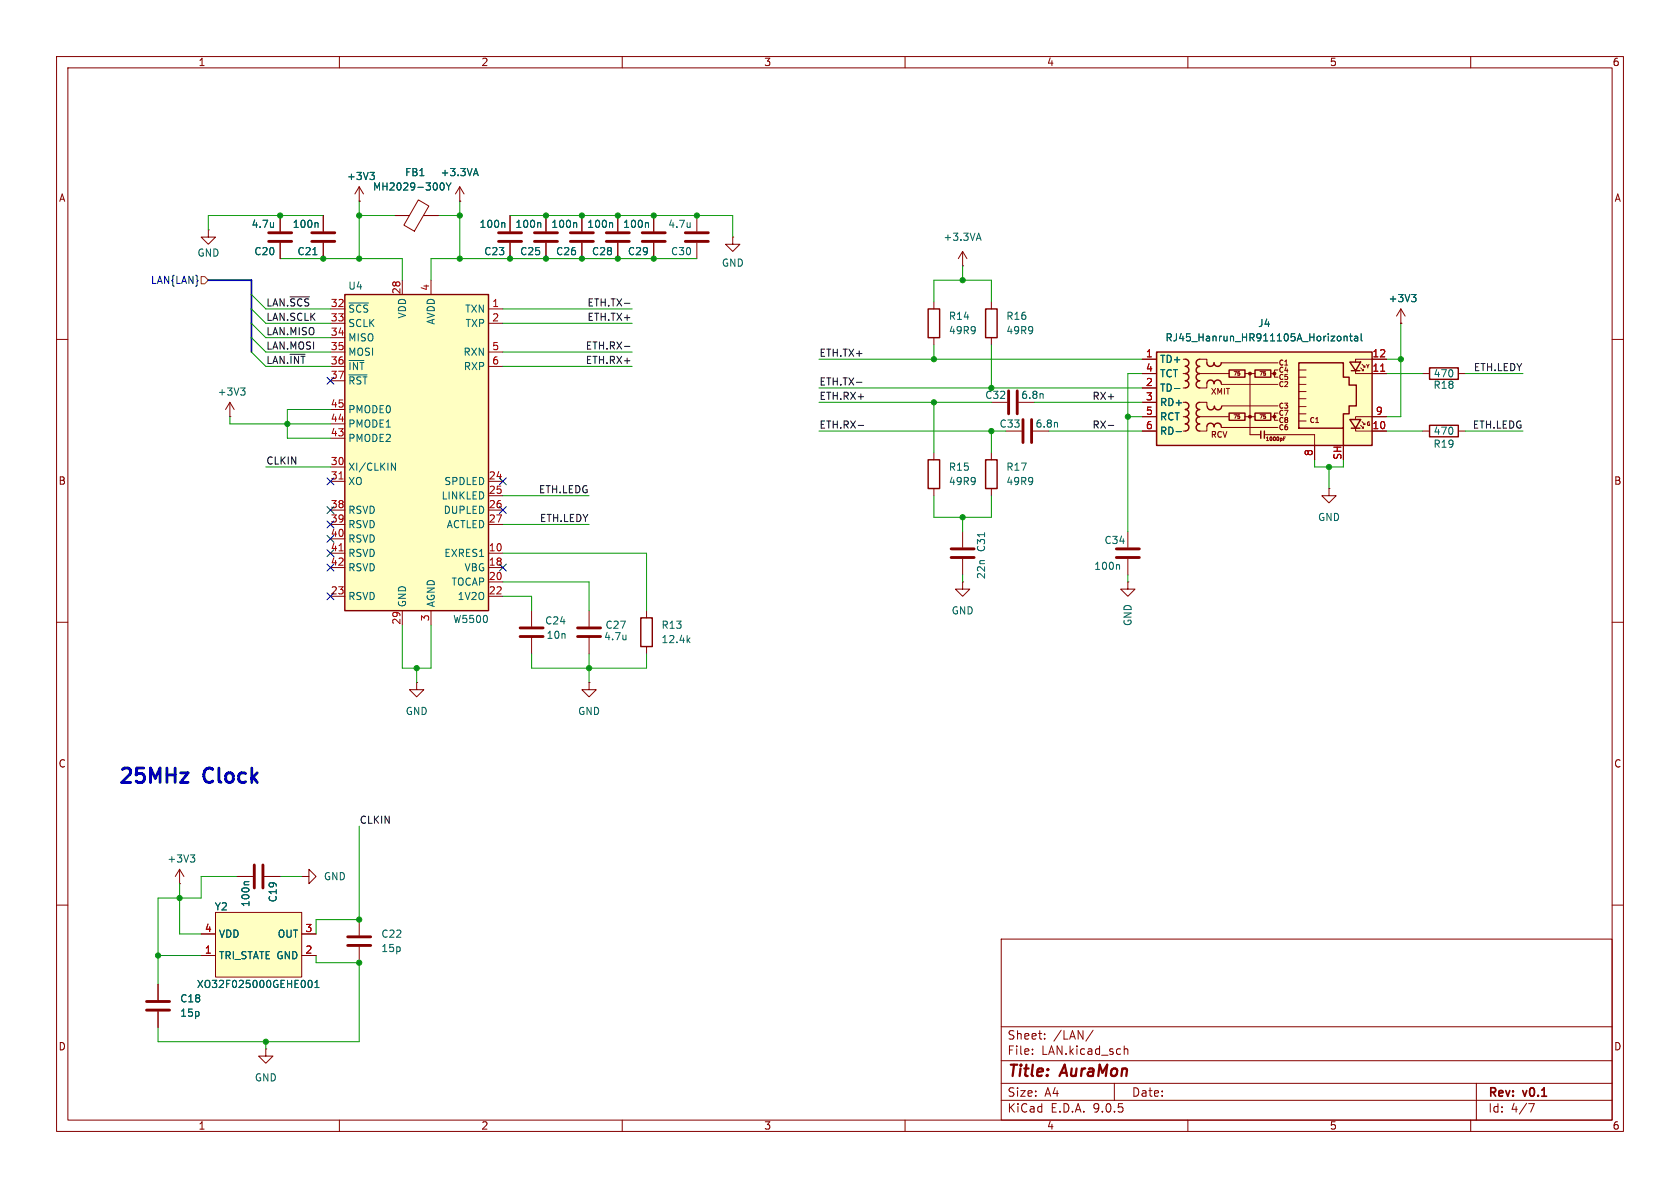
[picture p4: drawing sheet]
<svg xmlns="http://www.w3.org/2000/svg" width="297mm" height="210mm" viewBox="0 0 297 210" stroke-linecap="round" stroke-linejoin="round" font-family="sans-serif">
<g fill="none" stroke="#840000" stroke-width=".18">
<path d="M10 10h277v190h-277zM12 12h273v186h-273zM60 10v2M110 10v2M160 10v2M210 10v2M260 10v2M165.1 53.3v1.3M165.1 59.7v1.3M10 60h2M285 60h2M10 110h2"/>
<path d="M285 110h2M104.1 120.7v1.2h1.3l-1.3 1.3-1.2-1.3h1.2M104.1 120.7h.1M10 160h2M177 166h108v32h-108zM285 160h2M60 198v2M110 198v2M160 198v2M177 194.5h108M177 191.5h108M177 187.5h108"/>
<path d="M177 181.5h108M182.5 186.3v.1M182.5 185.5v.1M184.7 183.6v.1M184.7 182.8v.1M193.2 182.1l-1.2 2M197 191.5v3M198.7 184.9v1.5M198.7 185.5l.3-.1 .3 .1 .1 .9M210 198v2M260 198v2M261 191.5v6.5"/>
<path d="M270.2 195.1h1l-.6 1.5"/>
</g>
<path d="M164.1 54.6h2v5.1h-2z" fill="none" stroke="#840000" stroke-width=".25"/>
<path d="M61 52.1h25.4v55.9h-25.4z" fill="#ffffc2"/>
<path d="M61 52.1h25.4v55.9h-25.4zM164.1 81.3h2v5.1h-2z" fill="none" stroke="#840000" stroke-width=".25"/>
<g fill="none" stroke="#840000" stroke-width=".18">
<path d="M49.5 38.1v2.8M49.5 42.9v2.8M58.4 54.6h2.6M58.4 57.2h2.6M58.4 59.7h2.6M71.1 49.5v2.6M76.2 49.5v2.6M86.4 54.6h2.5M86.4 57.2h2.5M40.6 73.7h.1M40.6 71.1l-.7 1.3M40.6 71.1l.8 1.3"/>
<path d="M40.6 71.1v2.6M58.4 62.2h2.6M58.4 64.8h2.6M58.4 67.3h2.6M58.4 72.4h2.6M58.4 74.9h2.6M58.4 77.5h2.6M86.4 62.2h2.5M86.4 64.8h2.5M58.4 82.6h2.6M58.4 85.1h2.6M58.4 90.2h2.6"/>
<path d="M58.4 92.7h2.6M58.4 95.3h2.6M58.4 97.8h2.6M86.4 85.1h2.5M86.4 90.2h2.5M86.4 92.7h2.5M86.4 97.8h2.5M86.4 87.6h2.5M165.1 80v1.3M165.1 86.4v1.2M199.4 94v2.8M199.4 98.8v2.8"/>
<path d="M58.4 100.3h2.6M58.4 105.4h2.6M71.1 108v2.5M76.2 108v2.5M86.4 100.3h2.5M86.4 105.4h2.5M86.4 102.9h2.5M199.4 102.9v1.2h1.3l-1.3 1.3-1.3-1.3h1.3M199.4 102.9h.1M41.9 154.9h2.8M46.7 154.9h2.8M53.3 154.9h1.3v-1.2l1.3 1.2-1.3 1.3v-1.3"/>
<path d="M53.3 154.9h.1M63.5 162.6v2.8M63.5 167.4v2.8M47 185.4v1.3h1.3l-1.3 1.3-1.3-1.3h1.3M47 185.4h.1"/>
</g>
<path d="M48.4 39.4v.8M48.4 40.1h-.1M61.7 53.6h3.4M42.5 68.6h.8l-.4 .5M43.1 69.1l.2 .2v.3l-.2 .2M61.7 66.3h3.2M69.2 81.9l.7 1.2v-1.2M197.7 99.8l.2 .2v.7M44 155.9h-.7l-.1 .1" fill="none" stroke="#006464" stroke-width=".18"/>
<path d="M59.9 84.7h.8M59.9 97.4h.8" fill="none" stroke="#a90000" stroke-width=".18"/>
<path d="M47.5 42.7h4.1M47.5 41.1h4.1M197.4 97h4M197.4 98.6h4M45 152.9v4.1M46.5 152.9v4.1M61.5 165.6h4M61.5 167.1h4" fill="none" stroke="#840000" stroke-width=".51"/>
<path d="M38.1 161.3h15.2v11.4h-15.2z" fill="#ffffc2"/>
<g fill="none" stroke="#840000" stroke-width=".18">
<path d="M57.1 38.1v2.8M63.5 35.6h.1M63.5 33l-.8 1.3M63.5 33l.8 1.3M63.5 33v2.6M69.8 38.1h2.6M74 35.3l1.8 1.1-2.5 4.5-1.9-1.1zM74.9 38.1h2.6M81.3 35.6h.1M81.3 33l-.8 1.3M81.3 33l.7 1.3M81.3 33v2.6"/>
<path d="M90.2 38.1v2.8M96.5 38.1v2.8M102.9 38.1v2.8M109.2 38.1v2.8M115.6 38.1v2.8M123.2 38.1v2.8M57.1 42.9v2.8M90.2 42.9v2.8M96.5 42.9v2.8M102.9 42.9v2.8M109.2 42.9v2.8M115.6 42.9v2.8"/>
<path d="M123.2 42.9v2.8M129.5 41.9v1.3h1.3l-1.3 1.3-1.2-1.3h1.2M129.5 41.9h.1M170.2 47h.1M170.2 44.5l-.8 1.2M170.2 44.5l.7 1.2M170.2 44.5v2.5M175.3 53.3v1.3M175.3 59.7v1.3M247.6 57.2h.1M247.6 54.6l-.7 1.3M247.6 54.6l.8 1.3"/>
<path d="M247.6 54.6v2.6M175.3 71.1h2.8M177.8 76.2h2.8M251.5 76.2h1.2M251.5 66h1.2M257.8 76.2h1.3M257.8 66h1.3M170.2 94v2.8M170.2 98.8v2.8M175.3 80v1.3M175.3 86.4v1.2M234.9 86.4v1.2h1.3l-1.3 1.3-1.2-1.3h1.2"/>
<path d="M234.9 86.4h.1M94 108v2.7M94 112.8v2.8M104.1 108v2.7M104.1 112.8v2.8M114.3 108v1.2M114.3 114.3v1.3M170.2 102.9v1.2h1.2l-1.2 1.3-1.3-1.3h1.3M170.2 102.9h.1M73.7 120.7v1.2h1.2l-1.2 1.3-1.3-1.3h1.3M73.7 120.7h.1M31.7 156.2h.1"/>
<path d="M31.7 153.7l-.7 1.2M31.7 153.7l.8 1.2M31.7 153.7v2.5M27.9 174v2.8M27.9 178.8v2.8M35.6 165.1h2.5M35.6 168.9h2.5M38.1 161.3h15.2v11.4h-15.2zM53.3 165.1h2.6M53.3 168.9h2.6"/>
</g>
<g fill="none" stroke="#006464" stroke-width=".18">
<path d="M56 39.4l.2 .1v.7M65.4 30.5h.8l-.4 .5M65.9 31l.3 .2v.3l-.3 .2M77.8 32.8l.1-.3 .2-.2a.68 .68 0 0 1 .4 .7 .68 .68 0 0 1-.4 .6l-.2-.1-.1-.4M78.9 32.3l.4 .7M79.3 33v.6M79.7 32.3l-.4 .7M83.8 30.7h.6M84.1 29.8l.4 1.3M89.1 39.4l.1 .1v.7M95.4 39.4l.2 .1v.7M101.8 39.4l.1 .1v.7"/>
<path d="M108.1 39.4l.2 .1v.7M114.5 39.4l.1 .1v.7M122 39.4v.8M55.3 45h.7M122 40.1h.1M172.7 42.1h.6M173 41.2l.4 1.3M249.5 52.1h.8l-.4 .4M250.1 52.5l.2 .3v.3l-.2 .2M184.3 69.6l.1 .8M186.9 74.7v.8M174.1 94.2v.7"/>
<path d="M110.7 112.3v.8M110.7 113h-.1M121.6 113.1l.4 .5M122 112.8l-.5 .4M33.6 151.1h.8l-.4 .5M34.2 151.6l.2 .3v.3l-.2 .2M54.6 173.4l.2-.1a.68 .68 0 0 1 .4 .6 .68 .68 0 0 1-.4 .7l-.2-.2-.1-.3zM55.7 174.6h.7M55.7 173.7l.3-.4v1.3"/>
</g>
<path d="M174.2 54.6h2.1v5.1h-2.1zM252.7 75.2h5.1v2h-5.1zM252.7 65h5.1v2.1h-5.1zM174.2 81.3h2.1v5.1h-2.1zM113.3 109.2h2v5.1h-2z" fill="none" stroke="#840000" stroke-width=".25"/>
<g fill="none" stroke="#840000" stroke-width=".51">
<path d="M55.1 42.7h4.1M55.1 41.1h4.1M88.1 42.7h4.1M88.1 41.1h4.1M94.5 42.7h4.1M94.5 41.1h4.1M100.8 42.7h4.1M100.8 41.1h4.1M107.2 42.7h4.1M107.2 41.1h4.1M113.5 42.7h4.1M113.5 41.1h4.1"/>
<path d="M121.2 42.7h4M121.2 41.1h4M178.3 69.1v4.1M179.8 69.1v4.1M180.8 74.2v4M182.4 74.2v4M168.1 97h4.1M168.1 98.6h4.1M91.9 111h4.1M91.9 112.5h4.1M102.1 111h4.1M102.1 112.5h4.1"/>
<path d="M25.9 178.6h4.1M25.9 177h4.1"/>
</g>
<path d="M204.5 62.2h38.1v16.5h-38.1z" fill="#ffffc2"/>
<g fill="#840000" stroke="#840000" stroke-width=".18">
<circle cx="221" cy="66" r=".25"/>
<circle cx="221" cy="73.7" r=".25"/>
<circle cx="225.3" cy="66" r=".25"/>
<circle cx="225.3" cy="73.7" r=".25"/>
</g>
<g fill="none" stroke="#840000" stroke-width=".18">
<path d="M49.5 38.1v2.8M57.1 38.1v2.8M63.5 35.6h.1M69.8 38.1h2.6M74.9 38.1h2.6M81.3 35.6h.1M90.2 38.1v2.8M96.5 38.1v2.8M102.9 38.1v2.8M109.2 38.1v2.8M115.6 38.1v2.8M36.8 40.6v1.3h1.3l-1.3 1.3-1.2-1.3h1.2"/>
<path d="M36.8 40.6h.1M49.5 42.9v2.8M57.1 42.9v2.8M90.2 42.9v2.8M96.5 42.9v2.8M102.9 42.9v2.8M109.2 42.9v2.8M115.6 42.9v2.8M247.6 57.2h.1M201.9 66h2.6M201.9 73.7h2.6M201.9 63.5h2.6"/>
<path d="M201.9 68.6h2.6M201.9 71.1h2.6M201.9 76.2h2.6M209.2 66h.3M209.2 73.7h.3M209.2 63.5h.3M209.2 68.6h.3M209.2 71.1h.3M209.2 76.2h.3M212.1 63.5h1.3v.6M212.1 71.1h1.3v.7M212.1 66h5.2"/>
<path d="M212.1 73.7h5.1M213.4 67.9v.7h-1.3M213.4 75.6v.6h-1.3M215.9 64.1h10M215.9 67.9h10M215.9 75.6h10M216 71.8h9.9M220.1 66h1.8M220.1 73.7h1.8M221 66v10.8h1.9M223.5 76.8h8.9v4.5M224.8 66h.5"/>
<path d="M224.8 73.7h.5M225.9 65.4h-.6v1.3h.6M225.9 73h-.6v1.3h.6M226.9 77.6h.2M227.2 77.2h-.3v.7M229.6 67.9h1.3M229.6 69.2h1.3M229.6 70.5h1.3M229.6 71.9h1.3M229.6 73.2h1.3M229.6 65.4h1.3M229.6 66.7h1.3"/>
<path d="M229.6 74.4h1.3M239.6 65.5v.5h5.5M239.6 75.7v.5h5.5M240.5 65l.5 .5h-.2M240.5 75.2l.5 .5h-.2M240.8 64.4l.5 .5h-.3M240.8 74.5l.5 .6h-.3M241 65.3v.2M241 75.4v.3M245.1 63.5h-5.5v.5M245.1 73.7h-5.5v.5M41.9 154.9h2.8"/>
<path d="M46.7 154.9h2.8M27.9 174v2.8M27.9 178.8v2.8M35.6 165.1h2.5M35.6 168.9h2.5M53.3 165.1h2.6M53.3 168.9h2.6"/>
</g>
<g fill="none" stroke="#840000" stroke-width=".25">
<path d="M204.5 62.2h38.1v16.5h-38.1zM209.5 71.1a.63 .63 0 0 1 .7 .7 .63 .63 0 0 1-.7 .6 .64 .64 0 0 1 .7 .6 .64 .64 0 0 1-.6 .7M209.6 63.5a.63 .63 0 0 1 .6 .6 .63 .63 0 0 1-.6 .7 .64 .64 0 0 1 .6 .6 .64 .64 0 0 1-.6 .6 .64 .64 0 0 1 .6 .7 .64 .64 0 0 1-.6 .6 .64 .64 0 0 1 .6 .6 .64 .64 0 0 1-.6 .7M209.6 73.7a.63 .63 0 0 1 .6 .6 .63 .63 0 0 1-.6 .6 .64 .64 0 0 1 .6 .7 .64 .64 0 0 1-.6 .6M212.1 63.5a.63 .63 0 0 0-.6 .6 .63 .63 0 0 0 .6 .7M212.1 64.8a.63 .63 0 0 0-.6 .6 .63 .63 0 0 0 .6 .6 .64 .64 0 0 0-.6 .7 .64 .64 0 0 0 .6 .6 .64 .64 0 0 0-.6 .6 .64 .64 0 0 0 .6 .7M212.1 71.1a.63 .63 0 0 0-.6 .7 .63 .63 0 0 0 .6 .6 .64 .64 0 0 0-.6 .6 .64 .64 0 0 0 .6 .7 .64 .64 0 0 0-.6 .6 .64 .64 0 0 0 .6 .6M212.1 74.9a.63 .63 0 0 0-.6 .7 .63 .63 0 0 0 .6 .6M215.9 64.1a.64 .64 0 0 1-.6 .7 .64 .64 0 0 1-.7-.7 .64 .64 0 0 1-.6 .7 .64 .64 0 0 1-.6-.7M215.9 67.8a.64 .64 0 0 0-.6-.6 .64 .64 0 0 0-.7 .6 .64 .64 0 0 0-.6-.6 .64 .64 0 0 0-.6 .6M215.9 75.4a.64 .64 0 0 0-.6-.6 .64 .64 0 0 0-.7 .6 .64 .64 0 0 0-.6-.6 .64 .64 0 0 0-.6 .6M216 71.8a.64 .64 0 0 1-.7 .7 .64 .64 0 0 1-.6-.7 .64 .64 0 0 1-.6 .7 .64 .64 0 0 1-.7-.7"/>
<path d="M217.3 65.4h2.8v1.3h-2.8zM217.3 73h2.8v1.3h-2.8zM221.9 65.4h2.8v1.3h-2.8zM221.9 73h2.8v1.3h-2.8zM222.9 76.2v1.3M223.5 76.2v1.3M229.6 64.1h7.9v2.6h1v1.4h1.3v3.7h-1.3v1.4h-1v2.5h-7.9zM237.5 75.7v3M238.6 64h1.9l-.9 1.5zM238.6 74.2h1.9l-.9 1.5zM238.9 65.5h1.5M238.9 75.7h1.5"/>
</g>
<g fill="none" stroke="#006464" stroke-width=".18">
<path d="M48.4 39.4v.8M56 39.4l.2 .1v.7M65.4 30.5h.8l-.4 .5M65.9 31l.3 .2v.3l-.3 .2M77.8 32.8l.1-.3 .2-.2a.68 .68 0 0 1 .4 .7 .68 .68 0 0 1-.4 .6l-.2-.1-.1-.4M78.9 32.3l.4 .7M79.3 33v.6M79.7 32.3l-.4 .7M83.8 30.7h.6M84.1 29.8l.4 1.3M89.1 39.4l.1 .1v.7M95.4 39.4l.2 .1v.7"/>
<path d="M101.8 39.4l.1 .1v.7M108.1 39.4l.2 .1v.7M114.5 39.4l.1 .1v.7M48.4 40.1h-.1M55.3 45h.7M236.8 59.4l.3 .3v.3l-.3 .3M237.6 59.5l.2-.1 .3 .1 .1 .8M237.6 59.4v.9M238.6 59.4h.5M238.8 59v1.1l.3 .2M239.5 59.5h.5v.8M240 59.7l-.4 .1-.2 .2 .2 .3 .4-.1"/>
<path d="M240.6 59v1.1l.2 .2M249.5 52.1h.8l-.4 .4M250.1 52.5l.2 .3v.3l-.2 .2M207.6 68.7h1M207.9 76.3h1M44 155.9h-.7l-.1 .1M54.6 173.4l.2-.1a.68 .68 0 0 1 .4 .6 .68 .68 0 0 1-.4 .7l-.2-.2-.1-.3zM55.7 174.6h.7M55.7 173.7l.3-.4v1.3"/>
</g>
<path d="M244.1 65.6h.7" fill="none" stroke="#a90000" stroke-width=".18"/>
<path d="M35.6 48.9h.6l.6 .6-.6 .7h-.6z" fill="none" stroke="#725600" stroke-width=".18"/>
<path d="M51.3 52.5h3.4M110.4 53.6h1M110.4 61.2h1M151.4 67.6h1M151.7 75.2h1M195.9 75.2h1" fill="none" stroke="#0f0f0f" stroke-width=".18"/>
<path d="M36.8 49.5h7.6v12.7" fill="none" stroke="#000084" stroke-width=".3"/>
<g fill="none" stroke="#009600" stroke-width=".18">
<path d="M57.1 38.1h-20.3v2.5M63.5 38.1h6.3M63.5 35.6v10.1M77.5 38.1h3.8M81.3 35.6v10.1M90.2 38.1h39.3v3.8M44.4 52.1l2.6 2.5h11.4M44.4 59.7l2.6 2.5h11.4M44.4 54.6l2.6 2.6h11.4M44.4 57.2l2.6 2.5h11.4M49.5 45.7h21.6v3.8M88.9 54.6h22.9"/>
<path d="M88.9 57.2h22.9M123.2 45.7h-47v3.8M165.1 53.3v-3.8h10.2v3.8M170.2 47v2.5M247.6 57.2v16.5h-2.5M40.6 73.7v1.2h17.8M44.4 62.2l2.6 2.6h11.4M58.4 72.4h-7.6v5.1h7.6M88.9 64.8h22.9M88.9 62.2h22.9M144.8 71.1h30.5M144.8 76.2h33"/>
<path d="M144.8 63.5h57.1M144.8 68.6h57.1M165.1 61v2.5M165.1 71.1v8.9M175.3 61v7.6M175.3 76.2v3.8M182.9 71.1h19M185.4 76.2h16.5M199.4 73.7h2.5M201.9 66h-2.5v28M245.1 76.2h6.4M245.1 63.5h2.5"/>
<path d="M245.1 66h6.4M259.1 76.2h10.1M259.1 66h10.1M47 82.6h11.4M88.9 97.8h25.4v10.2M88.9 87.6h15.2M88.9 92.7h15.2M165.1 87.6v3.8h10.2v-3.8M170.2 91.4v2.6M232.4 81.3v1.3h5.1v-1.3M234.9 82.6v3.8M71.1 110.5v7.6h5.1v-7.6"/>
<path d="M73.7 118.1v2.6M88.9 102.9h15.2v5.1M88.9 105.4h5.1v2.6M94 115.6v2.5h20.3v-2.5M104.1 115.6v5.1M170.2 101.6v1.3M199.4 101.6v1.3M31.7 156.2v8.9h3.9M41.9 154.9h-6.3v3.9h-7.7v15.2M49.5 154.9h3.8M63.5 146.1v16.5h-7.6v2.5M27.9 168.9h7.7"/>
<path d="M55.9 168.9v1.3h7.6v14h-35.6v-2.6M47 184.2v1.2"/>
</g>
<g fill="none" stroke="#000084" stroke-width=".18">
<path d="M57.8 66.7l1.2 1.2M59 66.7l-1.2 1.2M57.8 92.1l1.2 1.2M57.8 94.6l1.2 1.3M57.8 89.6l1.2 1.2M57.8 84.5l1.2 1.2M57.8 97.2l1.2 1.2M57.8 99.7l1.2 1.2M59 92.1l-1.2 1.2M59 94.6l-1.2 1.3M59 89.6l-1.2 1.2M59 84.5l-1.2 1.2"/>
<path d="M59 97.2l-1.2 1.2M59 99.7l-1.2 1.2M88.3 99.7l1.2 1.2M88.3 84.5l1.2 1.2M88.3 89.6l1.2 1.2M89.5 99.7l-1.2 1.2M89.5 84.5l-1.2 1.2M89.5 89.6l-1.2 1.2M57.8 104.8l1.2 1.2M59 104.8l-1.2 1.2"/>
</g>
<path d="M31.9 136.6h1.4l-1.4 1.7h1.4" fill="none" stroke="#0000c2" stroke-width=".51"/>
<g fill="#009600" stroke="#009600" stroke-width=".18">
<circle cx="63.5" cy="162.6" r=".46"/>
<circle cx="63.5" cy="170.2" r=".46"/>
<circle cx="47" cy="184.2" r=".46"/>
<circle cx="31.7" cy="158.8" r=".46"/>
<circle cx="27.9" cy="168.9" r=".46"/>
<circle cx="90.2" cy="45.7" r=".46"/>
<circle cx="96.5" cy="38.1" r=".46"/>
<circle cx="96.5" cy="45.7" r=".46"/>
<circle cx="115.6" cy="38.1" r=".46"/>
<circle cx="109.2" cy="38.1" r=".46"/>
<circle cx="115.6" cy="45.7" r=".46"/>
<circle cx="102.9" cy="38.1" r=".46"/>
<circle cx="109.2" cy="45.7" r=".46"/>
<circle cx="102.9" cy="45.7" r=".46"/>
<circle cx="123.2" cy="38.1" r=".46"/>
<circle cx="81.3" cy="45.7" r=".46"/>
<circle cx="81.3" cy="38.1" r=".46"/>
<circle cx="175.3" cy="68.6" r=".46"/>
<circle cx="165.1" cy="71.1" r=".46"/>
<circle cx="165.1" cy="63.5" r=".46"/>
<circle cx="170.2" cy="49.5" r=".46"/>
<circle cx="104.1" cy="118.1" r=".46"/>
<circle cx="170.2" cy="91.4" r=".46"/>
<circle cx="57.1" cy="45.7" r=".46"/>
<circle cx="49.5" cy="38.1" r=".46"/>
<circle cx="63.5" cy="45.7" r=".46"/>
<circle cx="63.5" cy="38.1" r=".46"/>
<circle cx="234.9" cy="82.6" r=".46"/>
<circle cx="247.6" cy="63.5" r=".46"/>
<circle cx="175.3" cy="76.2" r=".46"/>
<circle cx="199.4" cy="73.7" r=".46"/>
<circle cx="50.8" cy="74.9" r=".46"/>
<circle cx="73.7" cy="118.1" r=".46"/>
</g>
<g font-size="3.5" fill="#0000c2">
<text x="20.8" y="139.2">25MHz</text>
<text x="36.2" y="139.2">Clock</text>
</g>
<g font-size="2.8" fill="#840000">
<text x="178" y="190.9">Title:</text>
<text x="187.7" y="190.9">AuraMon</text>
</g>
<g font-size="2.1" fill="#840000">
<text x="178" y="184">Sheet:</text>
<text x="186.2" y="184">/LAN/</text>
<text x="178" y="186.7">File:</text>
<text x="184.1" y="186.7">LAN.kicad_sch</text>
<text x="178" y="196.9">KiCad</text>
<text x="178" y="194.1">Size:</text>
<text x="184.7" y="194.1">A4</text>
<text x="185.7" y="196.9">E.D.A.</text>
<text x="193.3" y="196.9">9.0.5</text>
<text x="200" y="194.1">Date:</text>
<text x="263" y="194.3">Rev:</text>
<text x="263" y="196.9">Id:</text>
<text x="267.1" y="196.9">4/7</text>
<text x="269.4" y="194.3">v0.1</text>
</g>
<g font-size="1.8" fill="#840000">
<text x="35" y="11.9">1</text>
<text x="85" y="11.9">2</text>
<text x="135" y="11.9">3</text>
<text x="185" y="11.9">4</text>
<text x="235" y="11.9">5</text>
<text x="285" y="11.9">6</text>
<text x="10.3" y="35.9">A</text>
<text x="285.3" y="35.9">A</text>
<text x="10.3" y="85.9">B</text>
<text x="285.3" y="85.9">B</text>
<text x="10.3" y="135.9">C</text>
<text x="285.3" y="135.9">C</text>
<text x="10.3" y="185.9">D</text>
<text x="285.3" y="185.9">D</text>
<text x="35" y="199.9">1</text>
<text x="85" y="199.9">2</text>
<text x="135" y="199.9">3</text>
<text x="185" y="199.9">4</text>
<text x="235" y="199.9">5</text>
<text x="285" y="199.9">6</text>
</g>
<g font-size="1.8" fill="#006464">
<text x="61.2" y="32">+3V3</text>
<text x="65.8" y="33.9">MH2029-300Y</text>
<text x="71.5" y="31.3">FB1</text>
<text x="77.8" y="31.3">+3.3VA</text>
<text x="44.4" y="40.5">4.7u</text>
<text x="51.7" y="40.5">100n</text>
<text x="84.7" y="40.5">100n</text>
<text x="91" y="40.5">100n</text>
<text x="97.4" y="40.5">100n</text>
<text x="103.7" y="40.5">100n</text>
<text x="110.1" y="40.5">100n</text>
<text x="118" y="40.5">4.7u</text>
<text x="34.8" y="45.6">GND</text>
<text x="44.9" y="45.3">C20</text>
<text x="52.5" y="45.3">C21</text>
<text x="85.5" y="45.3">C23</text>
<text x="91.9" y="45.3">C25</text>
<text x="98.2" y="45.3">C26</text>
<text x="104.6" y="45.3">C28</text>
<text x="110.9" y="45.3">C29</text>
<text x="118.5" y="45.3">C30</text>
<text x="127.5" y="47.3">GND</text>
<text x="166.7" y="42.8">+3.3VA</text>
<text x="61.5" y="51.4">U4</text>
<text x="245.4" y="53.6">+3V3</text>
<text x="61.5" y="55.5">~{SCS}</text>
<text x="61.5" y="58">SCLK</text>
<text x="72" y="56.4" transform="rotate(-90 72 56.4)">VDD</text>
<text x="77.1" y="57.5" transform="rotate(-90 77.1 57.5)">AVDD</text>
<text x="82.1" y="55.5">TXN</text>
<text x="82.2" y="58">TXP</text>
<text x="167.6" y="59.3">49R9</text>
<text x="167.6" y="56.7">R14</text>
<text x="177.8" y="59.3">49R9</text>
<text x="177.8" y="56.7">R16</text>
<text x="222.3" y="58">J4</text>
<text x="61.5" y="60.6">MISO</text>
<text x="61.5" y="63.1">MOSI</text>
<text x="61.5" y="65.6">~{INT}</text>
<text x="81.8" y="63.1">RXN</text>
<text x="81.9" y="65.6">RXP</text>
<text x="205" y="64.4">TD+</text>
<text x="205.9" y="60.6">RJ45_Hanrun_HR911105A_Horizontal</text>
<text x="38.4" y="70.1">+3V3</text>
<text x="61.5" y="68.2">~{RST}</text>
<text x="174.1" y="70.7">C32</text>
<text x="180.4" y="70.7">6.8n</text>
<text x="205" y="66.9">TCT</text>
<text x="205" y="69.4">TD-</text>
<text x="205" y="72">RD+</text>
<text x="253.3" y="68.9">R18</text>
<text x="253.4" y="66.9">470</text>
<text x="61.5" y="73.3">PMODE0</text>
<text x="61.5" y="75.8">PMODE1</text>
<text x="176.6" y="75.8">C33</text>
<text x="183" y="75.8">6.8n</text>
<text x="205" y="74.5">RCT</text>
<text x="205" y="77.1">RD-</text>
<text x="253.4" y="77.1">470</text>
<text x="61.5" y="78.3">PMODE2</text>
<text x="61.5" y="83.4">XI/CLKIN</text>
<text x="167.6" y="83.4">R15</text>
<text x="177.8" y="83.4">R17</text>
<text x="253.3" y="79.3">R19</text>
<text x="61.5" y="86">XO</text>
<text x="78" y="88.5">LINKLED</text>
<text x="78.5" y="86">SPDLED</text>
<text x="167.6" y="86">49R9</text>
<text x="177.8" y="86">49R9</text>
<text x="61.5" y="91">RSVD</text>
<text x="61.5" y="93.6">RSVD</text>
<text x="78.3" y="91">DUPLED</text>
<text x="78.9" y="93.6">ACTLED</text>
<text x="232.9" y="92.3">GND</text>
<text x="61.5" y="96.1">RSVD</text>
<text x="61.5" y="98.7">RSVD</text>
<text x="61.5" y="101.2">RSVD</text>
<text x="78.5" y="98.7">EXRES1</text>
<text x="82" y="101.2">VBG</text>
<text x="174.3" y="97.7" transform="rotate(-90 174.3 97.7)">C31</text>
<text x="193.3" y="100.9">100n</text>
<text x="195.2" y="96.4">C34</text>
<text x="61.5" y="106.3">RSVD</text>
<text x="72" y="107.4" transform="rotate(-90 72 107.4)">GND</text>
<text x="77.1" y="107.4" transform="rotate(-90 77.1 107.4)">AGND</text>
<text x="79.7" y="103.7">TOCAP</text>
<text x="80.8" y="106.3">1V2O</text>
<text x="174.3" y="102.5" transform="rotate(-90 174.3 102.5)">22n</text>
<text x="80" y="110.3">W5500</text>
<text x="96.3" y="110.6">C24</text>
<text x="96.5" y="113.1">10n</text>
<text x="106.7" y="113.4">4.7u</text>
<text x="106.9" y="111.4">C27</text>
<text x="116.8" y="111.4">R13</text>
<text x="116.8" y="113.9">12.4k</text>
<text x="168.1" y="108.8">GND</text>
<text x="200.3" y="110.8" transform="rotate(-90 200.3 110.8)">GND</text>
<text x="71.6" y="126.6">GND</text>
<text x="102.1" y="126.6">GND</text>
<text x="29.5" y="152.7">+3V3</text>
<text x="57.2" y="155.8">GND</text>
<text x="37.9" y="161.1">Y2</text>
<text x="44.3" y="160.4" transform="rotate(-90 44.3 160.4)">100n</text>
<text x="49.1" y="159.6" transform="rotate(-90 49.1 159.6)">C19</text>
<text x="38.6" y="166">VDD</text>
<text x="49" y="166">OUT</text>
<text x="67.3" y="166">C22</text>
<text x="38.6" y="169.8">TRI_STATE GND</text>
<text x="67.3" y="168.5">15p</text>
<text x="31.8" y="177.4">C18</text>
<text x="31.8" y="179.9">15p</text>
<text x="34.7" y="174.9">XO32F025000GEHE001</text>
<text x="45" y="191.4">GND</text>
</g>
<text font-size="1.8" fill="#000084" x="26.6" y="50.4">LAN{LAN}</text>
<g font-size="1.8" fill="#a90000">
<text x="70.9" y="52.1" transform="rotate(-90 70.9 52.1)">28</text>
<text x="75.9" y="51.5" transform="rotate(-90 75.9 51.5)">4</text>
<text x="58.4" y="54.4">32</text>
<text x="58.4" y="56.9">33</text>
<text x="58.4" y="59.4">34</text>
<text x="86.9" y="54.4">1</text>
<text x="86.9" y="56.9">2</text>
<text x="58.4" y="62">35</text>
<text x="58.4" y="64.5">36</text>
<text x="86.9" y="62">5</text>
<text x="86.9" y="64.5">6</text>
<text x="202.5" y="63.2">1</text>
<text x="202.5" y="65.8">4</text>
<text x="242.5" y="63.2">12</text>
<text x="242.5" y="65.8">11</text>
<text x="58.4" y="67.1">37</text>
<text x="202.5" y="68.3">2</text>
<text x="202.5" y="70.9">3</text>
<text x="58.4" y="72.1">45</text>
<text x="58.4" y="74.7">44</text>
<text x="58.4" y="77.2">43</text>
<text x="202.5" y="73.4">5</text>
<text x="202.5" y="75.9">6</text>
<text x="242.5" y="75.9">10</text>
<text x="243.1" y="73.4">9</text>
<text x="58.4" y="82.3">30</text>
<text x="232.2" y="80.7" transform="rotate(-90 232.2 80.7)">8</text>
<text x="237.2" y="81.4" transform="rotate(-90 237.2 81.4)">SH</text>
<text x="58.4" y="84.8">31</text>
<text x="58.4" y="89.9">38</text>
<text x="86.3" y="84.8">24</text>
<text x="86.3" y="87.4">25</text>
<text x="86.3" y="89.9">26</text>
<text x="58.4" y="92.5">39</text>
<text x="58.4" y="95">40</text>
<text x="86.3" y="92.5">27</text>
<text x="58.4" y="97.5">41</text>
<text x="58.4" y="100.1">42</text>
<text x="86.3" y="97.5">10</text>
<text x="86.3" y="100.1">18</text>
<text x="58.4" y="105.2">23</text>
<text x="86.3" y="102.6">20</text>
<text x="86.3" y="105.2">22</text>
<text x="70.9" y="110.5" transform="rotate(-90 70.9 110.5)">29</text>
<text x="75.9" y="109.9" transform="rotate(-90 75.9 109.9)">3</text>
<text x="36.1" y="164.8">4</text>
<text x="53.9" y="164.8">3</text>
<text x="36.1" y="168.7">1</text>
<text x="53.9" y="168.7">2</text>
</g>
<g font-size="1.8" fill="#0f0f0f">
<text x="47" y="59.3">LAN.MISO</text>
<text x="47" y="56.8">LAN.SCLK</text>
<text x="47" y="54.3">LAN.~{SCS}</text>
<text x="103.8" y="56.8">ETH.TX+</text>
<text x="103.8" y="54.3">ETH.TX-</text>
<text x="47" y="61.9">LAN.MOSI</text>
<text x="47" y="64.4">LAN.~{INT}</text>
<text x="103.5" y="64.4">ETH.RX+</text>
<text x="103.5" y="61.9">ETH.RX-</text>
<text x="144.8" y="63.2">ETH.TX+</text>
<text x="260.4" y="65.7">ETH.LEDY</text>
<text x="144.8" y="70.8">ETH.RX+</text>
<text x="144.8" y="68.2">ETH.TX-</text>
<text x="193" y="70.8">RX+</text>
<text x="144.8" y="75.9">ETH.RX-</text>
<text x="193" y="75.9">RX-</text>
<text x="260.3" y="75.9">ETH.LEDG</text>
<text x="47" y="82.2">CLKIN</text>
<text x="95.2" y="87.3">ETH.LEDG</text>
<text x="95.3" y="92.4">ETH.LEDY</text>
<text x="63.5" y="145.7">CLKIN</text>
</g>
<g font-size="1.4" fill="#840000">
<text x="214" y="70">XMIT</text>
<text x="214" y="77.6">RCV</text>
</g>
<g font-size="1.2" fill="#840000">
<text x="225.9" y="64.8">C1</text>
<text x="225.9" y="66.1">C4</text>
<text x="225.9" y="67.3">C5</text>
<text x="225.9" y="68.6">C2</text>
<text x="225.9" y="72.4">C3</text>
<text x="225.9" y="73.7">C7</text>
<text x="225.9" y="75">C8</text>
<text x="225.9" y="76.2">C6</text>
<text x="231.4" y="75">C1</text>
</g>
<g font-size=".9" fill="#840000">
<text x="241.4" y="65.3">Y</text>
<text x="217.9" y="66.6">75</text>
<text x="222.5" y="66.6">75</text>
<text x="217.9" y="74.2">75</text>
<text x="222.5" y="74.2">75</text>
<text x="241.5" y="75.5">G</text>
<text x="223.6" y="78.1">1000pF</text>
</g>
</svg>
